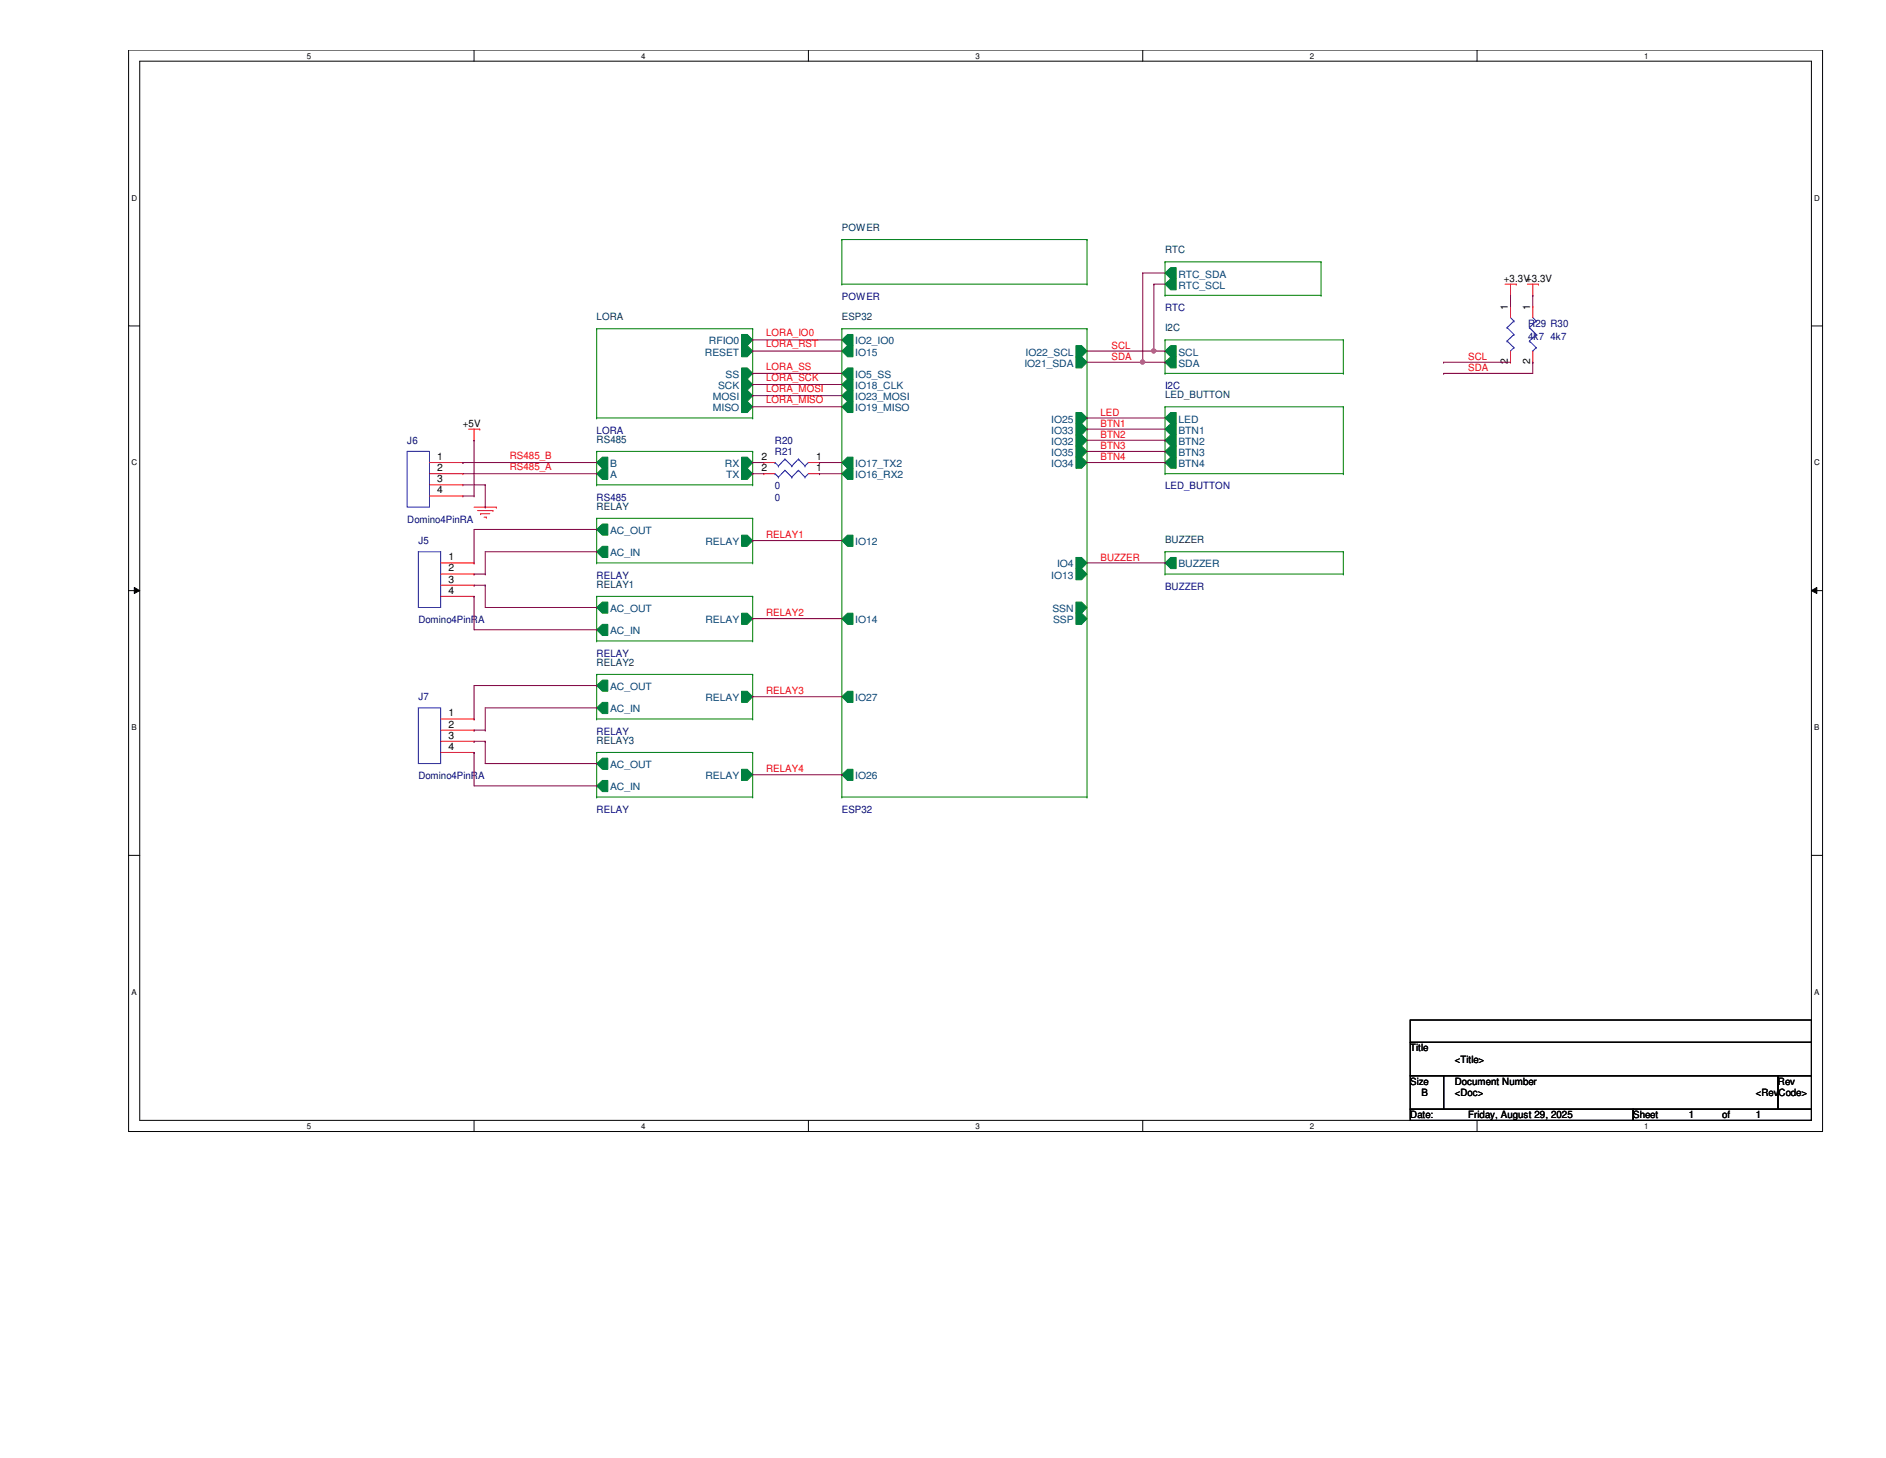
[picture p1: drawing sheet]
<svg xmlns="http://www.w3.org/2000/svg" width="279mm" height="216mm" viewBox="0 0 279 216" stroke-linecap="round" stroke-linejoin="round" font-family="sans-serif">
<path d="M19.1 7.4h250.9v160.2h-250.9zM20.7 9.1h247.7v156.8h-247.7z" fill="none" stroke="#000" stroke-width=".15"/>
<g fill="#fff">
<path d="M45.5 7.6h.6v1.3h-.6z"/>
<path d="M45.5 166.1h.6v1.3h-.6z"/>
</g>
<path d="M70.2 7.4v1.7M70.2 165.9v1.7" fill="none" stroke="#000" stroke-width=".15"/>
<g fill="#fff">
<path d="M95 7.6h.6v1.3h-.6z"/>
<path d="M95 166.1h.6v1.3h-.6z"/>
</g>
<path d="M119.8 7.4v1.7M119.8 165.9v1.7" fill="none" stroke="#000" stroke-width=".15"/>
<g fill="#fff">
<path d="M144.5 7.6h.6v1.3h-.6z"/>
<path d="M144.5 166.1h.6v1.3h-.6z"/>
</g>
<path d="M169.3 7.4v1.7M169.3 165.9v1.7" fill="none" stroke="#000" stroke-width=".15"/>
<g fill="#fff">
<path d="M194.1 7.6h.5v1.3h-.5z"/>
<path d="M194.1 166.1h.5v1.3h-.5z"/>
</g>
<path d="M218.8 7.4v1.7M218.8 165.9v1.7" fill="none" stroke="#000" stroke-width=".15"/>
<g fill="#fff">
<path d="M243.6 7.6h.6v1.3h-.6z"/>
<path d="M243.6 166.1h.6v1.3h-.6z"/>
<path d="M19.5 28.7h.8v1.3h-.8z"/>
<path d="M268.8 28.7h.8v1.3h-.8z"/>
<path d="M19.5 67.9h.8v1.3h-.8z"/>
<path d="M268.8 67.9h.8v1.3h-.8z"/>
</g>
<path d="M19.1 48.3h1.6M268.4 48.3h1.6" fill="none" stroke="#000" stroke-width=".15"/>
<g fill="#fff">
<path d="M19.5 107.1h.7v1.3h-.7z"/>
<path d="M268.8 107.1h.7v1.3h-.7z"/>
</g>
<path d="M19.1 87.5h1.6M19.9 87l.8 .5-.8 .4zM268.4 87.5l.8-.5v.9zM268.4 87.5h1.6" fill="none" stroke="#000" stroke-width=".15"/>
<path d="M19.9 87l.8 .5-.8 .4zM268.4 87.5l.8-.5v.9z" fill="#000"/>
<g fill="#fff">
<path d="M19.5 146.3h.7v1.3h-.7z"/>
<path d="M268.8 146.3h.7v1.3h-.7z"/>
</g>
<path d="M19.1 126.7h1.6M268.4 126.7h1.6M208.9 151h59.5v3.3h-59.5zM208.9 154.3h59.5v5h-59.5zM208.9 159.3h5v5h-5zM213.9 159.3h49.5v5h-49.5zM263.4 159.3h5v5h-5zM208.9 164.3h33v1.6h-33zM241.9 164.3h26.5v1.6h-26.5z" fill="none" stroke="#000" stroke-width=".15"/>
<g fill="none" stroke="#f00" stroke-width=".15">
<path d="M223 42.1h1.6M223.8 43.7h.1M223.8 42.1v1.6M224.6 42.1h.1M226.3 42.1h1.6M227.1 43.7h.1M227.1 42.1v1.6M227.9 42.1h.1M69.4 63.5h1.7M70.2 65.2h.1M70.2 63.5v1.7M70.2 75.1h3.3"/>
<path d="M70.7 75.6h2.3M71.1 63.5h.1M71.2 76.1h.1M71.2 76.1h1.4M71.7 76.6h.4M72.1 76.6h.1M73 75.6h.1M73.5 75.1h.1"/>
</g>
<path d="M88.4 101.5l.8-.8h.8v1.7h-.8z" fill-rule="evenodd" fill="#008040"/>
<path d="M88.4 101.5l.8-.8h.8v1.7h-.8z" fill="none" stroke="#008040" stroke-width=".15"/>
<path d="M109.9 102.4h.8l.8 .8-.8 .8h-.8z" fill-rule="evenodd" fill="#008040"/>
<path d="M109.9 102.4h.8l.8 .8-.8 .8h-.8z" fill="none" stroke="#008040" stroke-width=".15"/>
<path d="M88.4 104.8l.8-.8h.8v1.7h-.8z" fill-rule="evenodd" fill="#008040"/>
<path d="M88.4 104.8l.8-.8h.8v1.7h-.8z" fill="none" stroke="#008040" stroke-width=".15"/>
<path d="M88.4 99.9h.1M88.4 99.9h23.1M88.4 99.9v6.6M111.5 99.9h.1M111.5 99.9v6.6M88.4 106.5h.1M88.4 106.5h23.1M111.5 106.5h.1" fill="none" stroke="#008000" stroke-width=".15"/>
<path d="M172.6 40.4l.8-.8h.8v1.7h-.8z" fill-rule="evenodd" fill="#008040"/>
<path d="M172.6 40.4l.8-.8h.8v1.7h-.8z" fill="none" stroke="#008040" stroke-width=".15"/>
<path d="M172.6 42.1l.8-.8h.8v1.6h-.8z" fill-rule="evenodd" fill="#008040"/>
<path d="M172.6 42.1l.8-.8h.8v1.6h-.8z" fill="none" stroke="#008040" stroke-width=".15"/>
<path d="M172.6 38.8h.1M172.6 38.8h23.1M172.6 38.8v4.9M195.7 38.8h.1M195.7 38.8v4.9M172.6 43.7h.1M172.6 43.7h23.1M195.7 43.7h.1" fill="none" stroke="#008000" stroke-width=".15"/>
<path d="M88.4 78.4l.8-.8h.8v1.6h-.8z" fill-rule="evenodd" fill="#008040"/>
<path d="M88.4 78.4l.8-.8h.8v1.6h-.8z" fill="none" stroke="#008040" stroke-width=".15"/>
<path d="M109.9 79.2h.8l.8 .9-.8 .8h-.8z" fill-rule="evenodd" fill="#008040"/>
<path d="M109.9 79.2h.8l.8 .9-.8 .8h-.8z" fill="none" stroke="#008040" stroke-width=".15"/>
<path d="M88.4 81.7l.8-.8h.8v1.6h-.8z" fill-rule="evenodd" fill="#008040"/>
<path d="M88.4 81.7l.8-.8h.8v1.6h-.8z" fill="none" stroke="#008040" stroke-width=".15"/>
<path d="M88.4 76.7h.1M88.4 76.7h23.1M88.4 76.7v6.7M111.5 76.7h.1M111.5 76.7v6.7M88.4 83.4h.1M88.4 83.4h23.1M111.5 83.4h.1" fill="none" stroke="#008000" stroke-width=".15"/>
<path d="M88.4 68.5l.8-.8h.8v1.6h-.8z" fill-rule="evenodd" fill="#008040"/>
<path d="M88.4 68.5l.8-.8h.8v1.6h-.8z" fill="none" stroke="#008040" stroke-width=".15"/>
<path d="M88.4 70.1l.8-.8h.8v1.7h-.8z" fill-rule="evenodd" fill="#008040"/>
<path d="M88.4 70.1l.8-.8h.8v1.7h-.8z" fill="none" stroke="#008040" stroke-width=".15"/>
<path d="M109.9 67.7h.8l.8 .8-.8 .8h-.8z" fill-rule="evenodd" fill="#008040"/>
<path d="M109.9 67.7h.8l.8 .8-.8 .8h-.8z" fill="none" stroke="#008040" stroke-width=".15"/>
<path d="M109.9 69.3h.8l.8 .8-.8 .9h-.8z" fill-rule="evenodd" fill="#008040"/>
<path d="M109.9 69.3h.8l.8 .8-.8 .9h-.8z" fill="none" stroke="#008040" stroke-width=".15"/>
<g fill="none" stroke="#008000" stroke-width=".15">
<path d="M124.7 35.5h.1M124.7 35.5h36.3M124.7 35.5v6.6M161 35.5h.1M161 35.5v6.6M124.7 42.1h.1M124.7 42.1h36.3M161 42.1h.1M88.4 71.8h.1M88.4 66.8h.1M88.4 66.8h23.1M88.4 71.8h23.1"/>
<path d="M88.4 66.8v5M111.5 66.8h.1M111.5 71.8h.1M111.5 66.8v5"/>
</g>
<path d="M172.6 52l.8-.8h.8v1.6h-.8z" fill-rule="evenodd" fill="#008040"/>
<path d="M172.6 52l.8-.8h.8v1.6h-.8z" fill="none" stroke="#008040" stroke-width=".15"/>
<path d="M172.6 53.6l.8-.8h.8v1.7h-.8z" fill-rule="evenodd" fill="#008040"/>
<path d="M172.6 53.6l.8-.8h.8v1.7h-.8z" fill="none" stroke="#008040" stroke-width=".15"/>
<path d="M172.6 55.3h.1M172.6 50.3h.1M172.6 50.3h26.4M172.6 55.3h26.4M172.6 50.3v5M199 50.3h.1M199 55.3h.1M199 50.3v5" fill="none" stroke="#008000" stroke-width=".15"/>
<path d="M62 81.7h3.3v8.3h-3.3z" fill="none" stroke="#00f" stroke-width=".15"/>
<path d="M65.3 83.4h4.9M65.3 85h4.9M65.3 86.7h4.9M65.3 88.3h4.9M70.2 83.4h.1M70.2 85h.1M70.2 86.7h.1M70.2 88.3h.1" fill="none" stroke="#f00" stroke-width=".15"/>
<path d="M124.7 80.1l.9-.9h.8v1.7h-.8z" fill-rule="evenodd" fill="#008040"/>
<path d="M124.7 80.1l.9-.9h.8v1.7h-.8z" fill="none" stroke="#008040" stroke-width=".15"/>
<path d="M159.4 67.7h.8l.8 .8-.8 .8h-.8z" fill-rule="evenodd" fill="#008040"/>
<path d="M159.4 67.7h.8l.8 .8-.8 .8h-.8z" fill="none" stroke="#008040" stroke-width=".15"/>
<path d="M159.4 84.2h.8l.8 .8-.8 .9h-.8z" fill-rule="evenodd" fill="#008040"/>
<path d="M159.4 84.2h.8l.8 .8-.8 .9h-.8z" fill="none" stroke="#008040" stroke-width=".15"/>
<path d="M159.4 66h.8l.8 .8-.8 .9h-.8z" fill-rule="evenodd" fill="#008040"/>
<path d="M159.4 66h.8l.8 .8-.8 .9h-.8z" fill="none" stroke="#008040" stroke-width=".15"/>
<path d="M124.7 52l.9-.8h.8v1.6h-.8z" fill-rule="evenodd" fill="#008040"/>
<path d="M124.7 52l.9-.8h.8v1.6h-.8z" fill="none" stroke="#008040" stroke-width=".15"/>
<path d="M159.4 89.2h.8l.8 .8-.8 .8h-.8z" fill-rule="evenodd" fill="#008040"/>
<path d="M159.4 89.2h.8l.8 .8-.8 .8h-.8z" fill="none" stroke="#008040" stroke-width=".15"/>
<path d="M124.7 70.1l.9-.8h.8v1.7h-.8z" fill-rule="evenodd" fill="#008040"/>
<path d="M124.7 70.1l.9-.8h.8v1.7h-.8z" fill="none" stroke="#008040" stroke-width=".15"/>
<path d="M124.7 68.5l.9-.8h.8v1.6h-.8z" fill-rule="evenodd" fill="#008040"/>
<path d="M124.7 68.5l.9-.8h.8v1.6h-.8z" fill="none" stroke="#008040" stroke-width=".15"/>
<path d="M124.7 56.9l.9-.8h.8v1.7h-.8z" fill-rule="evenodd" fill="#008040"/>
<path d="M124.7 56.9l.9-.8h.8v1.7h-.8z" fill="none" stroke="#008040" stroke-width=".15"/>
<path d="M124.7 50.3l.9-.8h.8v1.7h-.8z" fill-rule="evenodd" fill="#008040"/>
<path d="M124.7 50.3l.9-.8h.8v1.7h-.8z" fill="none" stroke="#008040" stroke-width=".15"/>
<path d="M124.7 60.2l.9-.8h.8v1.7h-.8z" fill-rule="evenodd" fill="#008040"/>
<path d="M124.7 60.2l.9-.8h.8v1.7h-.8z" fill="none" stroke="#008040" stroke-width=".15"/>
<path d="M159.4 82.5h.8l.8 .9-.8 .8h-.8z" fill-rule="evenodd" fill="#008040"/>
<path d="M159.4 82.5h.8l.8 .9-.8 .8h-.8z" fill="none" stroke="#008040" stroke-width=".15"/>
<path d="M159.4 52.8h.8l.8 .8-.8 .9h-.8z" fill-rule="evenodd" fill="#008040"/>
<path d="M159.4 52.8h.8l.8 .8-.8 .9h-.8z" fill="none" stroke="#008040" stroke-width=".15"/>
<path d="M124.7 55.3l.9-.8h.8v1.6h-.8z" fill-rule="evenodd" fill="#008040"/>
<path d="M124.7 55.3l.9-.8h.8v1.6h-.8z" fill="none" stroke="#008040" stroke-width=".15"/>
<path d="M159.4 51.2h.8l.8 .8-.8 .8h-.8z" fill-rule="evenodd" fill="#008040"/>
<path d="M159.4 51.2h.8l.8 .8-.8 .8h-.8z" fill="none" stroke="#008040" stroke-width=".15"/>
<path d="M124.7 58.6l.9-.8h.8v1.6h-.8z" fill-rule="evenodd" fill="#008040"/>
<path d="M124.7 58.6l.9-.8h.8v1.6h-.8z" fill="none" stroke="#008040" stroke-width=".15"/>
<path d="M159.4 61.1h.8l.8 .8-.8 .8h-.8z" fill-rule="evenodd" fill="#008040"/>
<path d="M159.4 61.1h.8l.8 .8-.8 .8h-.8z" fill="none" stroke="#008040" stroke-width=".15"/>
<path d="M124.7 114.7l.9-.8h.8v1.7h-.8z" fill-rule="evenodd" fill="#008040"/>
<path d="M124.7 114.7l.9-.8h.8v1.7h-.8z" fill="none" stroke="#008040" stroke-width=".15"/>
<path d="M124.7 103.2l.9-.8h.8v1.6h-.8z" fill-rule="evenodd" fill="#008040"/>
<path d="M124.7 103.2l.9-.8h.8v1.6h-.8z" fill="none" stroke="#008040" stroke-width=".15"/>
<path d="M159.4 64.4h.8l.8 .8-.8 .8h-.8z" fill-rule="evenodd" fill="#008040"/>
<path d="M159.4 64.4h.8l.8 .8-.8 .8h-.8z" fill="none" stroke="#008040" stroke-width=".15"/>
<path d="M159.4 62.7h.8l.8 .8-.8 .9h-.8z" fill-rule="evenodd" fill="#008040"/>
<path d="M159.4 62.7h.8l.8 .8-.8 .9h-.8z" fill="none" stroke="#008040" stroke-width=".15"/>
<path d="M159.4 90.8h.8l.8 .8-.8 .9h-.8z" fill-rule="evenodd" fill="#008040"/>
<path d="M159.4 90.8h.8l.8 .8-.8 .9h-.8z" fill="none" stroke="#008040" stroke-width=".15"/>
<path d="M124.7 91.6l.9-.8h.8v1.7h-.8z" fill-rule="evenodd" fill="#008040"/>
<path d="M124.7 91.6l.9-.8h.8v1.7h-.8z" fill="none" stroke="#008040" stroke-width=".15"/>
<path d="M124.7 48.7h.1M124.7 48.7h36.3M124.7 48.7v69.3M161 48.7h.1M161 48.7v69.3M124.7 118h.1M124.7 118h36.3M161 118h.1" fill="none" stroke="#008000" stroke-width=".15"/>
<path d="M172.6 83.4l.8-.9h.8v1.7h-.8z" fill-rule="evenodd" fill="#008040"/>
<path d="M172.6 83.4l.8-.9h.8v1.7h-.8z" fill="none" stroke="#008040" stroke-width=".15"/>
<path d="M172.6 85h.1M172.6 81.7h.1M172.6 81.7h26.4M172.6 85h26.4M172.6 81.7v3.3M199 81.7h.1M199 85h.1M199 81.7v3.3" fill="none" stroke="#008000" stroke-width=".15"/>
<path d="M223.3 48.5h.1M223.3 50.5h.1M223.3 48.5l1 1M223.3 50.5l1 1M223.8 52h.1M223.8 47l.5 .5M224.3 47.5h.1M224.3 49.5h.1M224.3 51.5h.1M224.3 47.5l-1 1M224.3 49.5l-1 1M224.3 51.5l-.5 .5" fill="none" stroke="#00f" stroke-width=".15"/>
<path d="M223.8 45.4h.1M223.8 53.6h.1M223.8 45.4v1.6M223.8 52v1.6" fill="none" stroke="#f00" stroke-width=".15"/>
<path d="M172.6 61.9l.8-.8h.8v1.6h-.8z" fill-rule="evenodd" fill="#008040"/>
<path d="M172.6 61.9l.8-.8h.8v1.6h-.8z" fill="none" stroke="#008040" stroke-width=".15"/>
<path d="M172.6 68.5l.8-.8h.8v1.6h-.8z" fill-rule="evenodd" fill="#008040"/>
<path d="M172.6 68.5l.8-.8h.8v1.6h-.8z" fill="none" stroke="#008040" stroke-width=".15"/>
<path d="M172.6 63.5l.8-.8h.8v1.7h-.8z" fill-rule="evenodd" fill="#008040"/>
<path d="M172.6 63.5l.8-.8h.8v1.7h-.8z" fill="none" stroke="#008040" stroke-width=".15"/>
<path d="M172.6 66.8l.8-.8h.8v1.7h-.8z" fill-rule="evenodd" fill="#008040"/>
<path d="M172.6 66.8l.8-.8h.8v1.7h-.8z" fill="none" stroke="#008040" stroke-width=".15"/>
<path d="M172.6 65.2l.8-.8h.8v1.6h-.8z" fill-rule="evenodd" fill="#008040"/>
<path d="M172.6 65.2l.8-.8h.8v1.6h-.8z" fill="none" stroke="#008040" stroke-width=".15"/>
<path d="M172.6 70.1h.1M172.6 60.2h.1M172.6 60.2h26.4M172.6 70.1h26.4M172.6 60.2v9.9M199 60.2h.1M199 70.1h.1M199 60.2v9.9" fill="none" stroke="#008000" stroke-width=".15"/>
<path d="M109.9 57.8h.8l.8 .8-.8 .8h-.8z" fill-rule="evenodd" fill="#008040"/>
<path d="M109.9 57.8h.8l.8 .8-.8 .8h-.8z" fill="none" stroke="#008040" stroke-width=".15"/>
<path d="M109.9 54.5h.8l.8 .8-.8 .8h-.8z" fill-rule="evenodd" fill="#008040"/>
<path d="M109.9 54.5h.8l.8 .8-.8 .8h-.8z" fill="none" stroke="#008040" stroke-width=".15"/>
<path d="M109.9 49.5h.8l.8 .8-.8 .9h-.8z" fill-rule="evenodd" fill="#008040"/>
<path d="M109.9 49.5h.8l.8 .8-.8 .9h-.8z" fill="none" stroke="#008040" stroke-width=".15"/>
<path d="M109.9 51.2h.8l.8 .8-.8 .8h-.8z" fill-rule="evenodd" fill="#008040"/>
<path d="M109.9 51.2h.8l.8 .8-.8 .8h-.8z" fill="none" stroke="#008040" stroke-width=".15"/>
<path d="M109.9 59.4h.8l.8 .8-.8 .9h-.8z" fill-rule="evenodd" fill="#008040"/>
<path d="M109.9 59.4h.8l.8 .8-.8 .9h-.8z" fill="none" stroke="#008040" stroke-width=".15"/>
<path d="M109.9 56.1h.8l.8 .8-.8 .9h-.8z" fill-rule="evenodd" fill="#008040"/>
<path d="M109.9 56.1h.8l.8 .8-.8 .9h-.8z" fill="none" stroke="#008040" stroke-width=".15"/>
<path d="M88.4 48.7h.1M88.4 48.7h23.1M88.4 48.7v13.2M111.5 48.7h.1M111.5 48.7v13.2M88.4 61.9h.1M88.4 61.9h23.1M111.5 61.9h.1" fill="none" stroke="#008000" stroke-width=".15"/>
<path d="M88.4 90l.8-.8h.8v1.6h-.8z" fill-rule="evenodd" fill="#008040"/>
<path d="M88.4 90l.8-.8h.8v1.6h-.8z" fill="none" stroke="#008040" stroke-width=".15"/>
<path d="M109.9 90.8h.8l.8 .8-.8 .9h-.8z" fill-rule="evenodd" fill="#008040"/>
<path d="M109.9 90.8h.8l.8 .8-.8 .9h-.8z" fill="none" stroke="#008040" stroke-width=".15"/>
<path d="M88.4 93.3l.8-.8h.8v1.6h-.8z" fill-rule="evenodd" fill="#008040"/>
<path d="M88.4 93.3l.8-.8h.8v1.6h-.8z" fill="none" stroke="#008040" stroke-width=".15"/>
<path d="M88.4 94.9h.1M88.4 88.3h.1M88.4 88.3h23.1M88.4 94.9h23.1M88.4 88.3v6.6M111.5 88.3h.1M111.5 94.9h.1M111.5 88.3v6.6" fill="none" stroke="#008000" stroke-width=".15"/>
<path d="M88.4 113.1l.8-.8h.8v1.6h-.8z" fill-rule="evenodd" fill="#008040"/>
<path d="M88.4 113.1l.8-.8h.8v1.6h-.8z" fill="none" stroke="#008040" stroke-width=".15"/>
<path d="M109.9 113.9h.8l.8 .8-.8 .9h-.8z" fill-rule="evenodd" fill="#008040"/>
<path d="M109.9 113.9h.8l.8 .8-.8 .9h-.8z" fill="none" stroke="#008040" stroke-width=".15"/>
<path d="M88.4 116.4l.8-.8h.8v1.6h-.8z" fill-rule="evenodd" fill="#008040"/>
<path d="M88.4 116.4l.8-.8h.8v1.6h-.8z" fill="none" stroke="#008040" stroke-width=".15"/>
<path d="M88.4 118h.1M88.4 111.4h.1M88.4 111.4h23.1M88.4 118h23.1M88.4 111.4v6.6M111.5 111.4h.1M111.5 118h.1M111.5 111.4v6.6" fill="none" stroke="#008000" stroke-width=".15"/>
<g fill="none" stroke="#00f" stroke-width=".15">
<path d="M226.6 48.5h.1M226.6 50.5h.1M226.6 48.5l1 1M226.6 50.5l1 1M227.1 52h.1M227.1 47l.5 .5M227.6 47.5h.1M227.6 49.5h.1M227.6 51.5h.1M227.6 47.5l-1 1M227.6 49.5l-1 1M227.6 51.5l-.5 .5"/>
<path d="M60.3 66.8h3.3v8.3h-3.3zM114.8 68.5h.1M114.8 70.1h.1M114.8 68.5l.5 .5M114.8 70.1l.5 .6M115.3 69h.1M115.3 70.7h.1M116.3 68h.1M116.3 69.6h.1M116.3 68l1 1M116.3 68l-1 1M116.3 69.6l1 1.1"/>
<path d="M116.3 69.6l-1 1.1M117.3 69h.1M117.3 70.7h.1M118.3 68h.1M118.3 69.6h.1M118.3 68l1 1M118.3 68l-1 1M118.3 69.6l1 1.1M118.3 69.6l-1 1.1M119.3 69h.1M119.3 70.7h.1M119.8 68.5l-.5 .5"/>
<path d="M119.8 70.1l-.5 .6M62 104.8h3.3v8.3h-3.3z"/>
</g>
<g fill="none" stroke="#f00" stroke-width=".15">
<path d="M227.1 45.4h.1M227.1 53.6h.1M227.1 45.4v1.6M227.1 52v1.6M63.6 68.5h5M63.6 70.1h5M63.6 71.8h5M63.6 73.4h5M68.6 68.5h.1M68.6 70.1h.1M68.6 71.8h.1M68.6 73.4h.1"/>
<path d="M113.2 68.5h.1M113.2 70.1h.1M113.2 68.5h1.6M113.2 70.1h1.6M119.8 68.5h1.6M119.8 70.1h1.6M121.4 68.5h.1M121.4 70.1h.1M65.3 106.5h4.9M65.3 108.1h4.9M65.3 109.8h4.9M65.3 111.4h4.9"/>
<path d="M70.2 106.5h.1M70.2 108.1h.1M70.2 109.8h.1M70.2 111.4h.1"/>
</g>
<g fill="none" stroke="#800040" stroke-width=".15">
<path d="M111.5 50.3h.1M111.5 52h.1M111.5 55.3h.1M111.5 56.9h.1M111.5 58.6h.1M111.5 50.3h13.2M111.5 52h13.2M111.5 55.3h13.2M111.5 56.9h13.2M111.5 58.6h13.2M161 52h9.9M161 53.6h8.3"/>
<path d="M169.3 53.6h.1M170.9 52h.1M170.9 42.1h.1M170.9 42.1h1.7M170.9 42.1v9.9M213.9 53.6h.1M213.9 55.3h.1M213.9 53.6h9.9M223.8 43.7h.1M223.8 43.7v1.7M227.1 43.7h.1M227.1 53.6h.1"/>
<path d="M227.1 53.6v1.7h-13.2M227.1 43.7v1.7M68.6 68.5h.1M68.6 70.1h19.8M68.6 68.5h19.8M68.6 71.8h3.3M68.6 73.4h1.6M70.2 73.4h.1M70.2 65.2h.1M70.2 65.2v8.2M71.9 71.8h.1M71.9 75.1h.1"/>
<path d="M71.9 71.8v3.3M88.4 78.4h.1M88.4 70.1h.1M88.4 78.4h-18.2v5M111.5 70.1h.1M111.5 68.5h.1M111.5 60.2h.1M111.5 70.1h1.7M111.5 68.5h1.7M111.5 60.2h13.2M121.4 70.1h.1M121.4 68.5h.1"/>
<path d="M121.4 70.1h3.3M121.4 68.5h3.3M161 61.9h.1M161 63.5h.1M161 68.5h11.6M161 61.9h11.6M161 63.5h11.6M161 65.2h11.6M161 66.8h11.6M172.6 65.2h.1M172.6 66.8h.1M172.6 68.5h.1"/>
<path d="M70.2 83.4h.1M70.2 85h.1M70.2 88.3h.1M70.2 86.7h.1M70.2 88.3v5h18.2M70.2 85h1.7M70.2 86.7h1.7M71.9 85h.1M71.9 86.7h.1M71.9 86.7v3.3h16.5M88.4 81.7h.1M88.4 93.3h.1"/>
<path d="M88.4 90h.1M88.4 81.7h-16.5v3.3M111.5 80.1h.1M111.5 91.6h.1M111.5 80.1h13.2M111.5 91.6h13.2M161 83.4h11.6M172.6 83.4h.1M70.2 106.5h.1M70.2 108.1h.1M70.2 111.4h.1M70.2 109.8h.1"/>
<path d="M70.2 111.4v5h18.2M70.2 108.1h1.7M70.2 109.8h1.7M71.9 108.1h.1M71.9 109.8h.1M71.9 109.8v3.3h16.5M88.4 101.5h.1M88.4 104.8h.1M88.4 116.4h.1M88.4 113.1h.1M88.4 101.5h-18.2v5M88.4 104.8h-16.5v3.3"/>
<path d="M111.5 103.2h.1M111.5 103.2h13.2M111.5 114.7h13.2M124.7 114.7h.1"/>
</g>
<circle cx="170.9" cy="52" r=".32" fill="#f0f"/>
<circle cx="170.9" cy="52" r=".32" fill="none" stroke="#f0f" stroke-width=".15"/>
<path d="M169.3 40.4h.1M169.3 53.6h.1M169.3 40.4h3.3M169.3 40.4v13.2M170.9 52h1.7M172.6 52h.1" fill="none" stroke="#800040" stroke-width=".15"/>
<circle cx="169.3" cy="53.6" r=".32" fill="#f0f"/>
<circle cx="169.3" cy="53.6" r=".32" fill="none" stroke="#f0f" stroke-width=".15"/>
<path d="M169.3 53.6h3.3M172.6 53.6h.1" fill="none" stroke="#800040" stroke-width=".15"/>
<circle cx="170.9" cy="52" r=".32" fill="#f0f"/>
<circle cx="170.9" cy="52" r=".32" fill="none" stroke="#f0f" stroke-width=".15"/>
<circle cx="169.3" cy="53.6" r=".32" fill="#f0f"/>
<circle cx="169.3" cy="53.6" r=".32" fill="none" stroke="#f0f" stroke-width=".15"/>
<g font-size="1.5" fill="#004040">
<text x="124.7" y="34.2">POWER</text>
<text x="172.6" y="37.5">RTC</text>
<text x="88.4" y="47.4">LORA</text>
<text x="124.7" y="47.4">ESP32</text>
<text x="172.6" y="49.1">I2C</text>
<text x="172.6" y="59">LED_BUTTON</text>
<text x="88.4" y="65.6">RS485</text>
<text x="88.4" y="75.5">RELAY</text>
<text x="172.6" y="80.4">BUZZER</text>
<text x="88.4" y="87">RELAY1</text>
<text x="88.4" y="98.6">RELAY2</text>
<text x="88.4" y="110.2">RELAY3</text>
</g>
<g font-size="1.5" fill="#004080">
<text x="174.6" y="41.1">RTC_SDA</text>
<text x="174.6" y="42.8">RTC_SCL</text>
<text x="104.4" y="52.7">RESET</text>
<text x="105" y="51">RFIO0</text>
<text x="126.7" y="52.7">IO15</text>
<text x="126.7" y="51">IO2_IO0</text>
<text x="151.9" y="52.7">IO22_SCL</text>
<text x="174.6" y="52.7">SCL</text>
<text x="105.6" y="59.3">MOSI</text>
<text x="106.4" y="57.6">SCK</text>
<text x="107.5" y="56">SS</text>
<text x="126.7" y="57.6">IO18_CLK</text>
<text x="126.7" y="56">IO5_SS</text>
<text x="126.7" y="59.3">IO23_MOSI</text>
<text x="151.8" y="54.3">IO21_SDA</text>
<text x="174.6" y="54.3">SDA</text>
<text x="105.6" y="60.9">MISO</text>
<text x="126.7" y="60.9">IO19_MISO</text>
<text x="155.7" y="62.6">IO25</text>
<text x="155.7" y="65.9">IO32</text>
<text x="155.7" y="64.2">IO33</text>
<text x="174.6" y="62.6">LED</text>
<text x="174.6" y="64.2">BTN1</text>
<text x="174.6" y="65.9">BTN2</text>
<text x="90.4" y="69.2">B</text>
<text x="90.4" y="70.8">A</text>
<text x="107.4" y="69.2">RX</text>
<text x="107.6" y="70.8">TX</text>
<text x="126.7" y="70.8">IO16_RX2</text>
<text x="126.7" y="69.2">IO17_TX2</text>
<text x="155.7" y="69.2">IO34</text>
<text x="155.7" y="67.5">IO35</text>
<text x="174.6" y="69.2">BTN4</text>
<text x="174.6" y="67.5">BTN3</text>
<text x="90.4" y="79.1">AC_OUT</text>
<text x="90.4" y="82.4">AC_IN</text>
<text x="104.5" y="80.7">RELAY</text>
<text x="126.7" y="80.7">IO12</text>
<text x="155.7" y="85.7">IO13</text>
<text x="156.6" y="84">IO4</text>
<text x="174.6" y="84">BUZZER</text>
<text x="90.4" y="90.6">AC_OUT</text>
<text x="90.4" y="93.9">AC_IN</text>
<text x="104.5" y="92.3">RELAY</text>
<text x="126.7" y="92.3">IO14</text>
<text x="155.9" y="90.6">SSN</text>
<text x="156" y="92.3">SSP</text>
<text x="90.4" y="102.2">AC_OUT</text>
<text x="90.4" y="105.5">AC_IN</text>
<text x="104.5" y="103.8">RELAY</text>
<text x="126.7" y="103.8">IO27</text>
<text x="90.4" y="113.7">AC_OUT</text>
<text x="90.4" y="117.1">AC_IN</text>
<text x="104.5" y="115.4">RELAY</text>
<text x="126.7" y="115.4">IO26</text>
</g>
<g font-size="1.5">
<text x="222.8" y="41.8">+3.3V+3.3V</text>
<text x="223.4" y="45.9" transform="rotate(-90 223.4 45.9)">1</text>
<text x="226.7" y="45.9" transform="rotate(-90 226.7 45.9)">1</text>
<text x="223.4" y="54" transform="rotate(-90 223.4 54)">2</text>
<text x="226.7" y="54" transform="rotate(-90 226.7 54)">2</text>
<text x="68.6" y="63.2">+5V</text>
<text x="64.8" y="68.1">1</text>
<text x="64.8" y="69.8">2</text>
<text x="64.8" y="71.4">3</text>
<text x="112.8" y="68.1">2</text>
<text x="112.8" y="69.8">2</text>
<text x="120.9" y="68.1">1</text>
<text x="120.9" y="69.8">1</text>
<text x="64.8" y="73.1">4</text>
<text x="66.4" y="83">1</text>
<text x="66.4" y="84.6">2</text>
<text x="66.4" y="86.3">3</text>
<text x="66.4" y="87.9">4</text>
<text x="66.4" y="106.1">1</text>
<text x="66.4" y="107.7">2</text>
<text x="66.4" y="109.4">3</text>
<text x="66.4" y="111">4</text>
<text x="208.9" y="155.7">Title</text>
<text x="208.9" y="160.7">Size</text>
<text x="215.5" y="160.7">Document Number</text>
<text x="215.5" y="157.4">&lt;Title&gt;</text>
<text x="263.4" y="160.7">Rev</text>
<text x="208.9" y="165.6">Date:</text>
<text x="210.6" y="162.3">B</text>
<text x="215.5" y="162.3">&lt;Doc&gt;</text>
<text x="217.5" y="165.6">Friday, August 29, 2025</text>
<text x="241.9" y="165.6">Sheet</text>
<text x="250.2" y="165.6">1</text>
<text x="255.1" y="165.6">of</text>
<text x="260.1" y="165.6">1</text>
<text x="260.1" y="162.3">&lt;RevCode&gt;</text>
</g>
<g font-size="1.5" fill="#000080">
<text x="124.7" y="44.4">POWER</text>
<text x="172.6" y="46.1">RTC</text>
<text x="226.4" y="48.4">R29 R30</text>
<text x="226.4" y="50.4">4k7</text>
<text x="229.7" y="50.4">4k7</text>
<text x="172.6" y="57.6">I2C</text>
<text x="60.3" y="65.7">J6</text>
<text x="88.4" y="64.2">LORA</text>
<text x="114.8" y="65.7">R20</text>
<text x="114.8" y="67.4">R21</text>
<text x="60.3" y="77.4">Domino4PinRA</text>
<text x="88.4" y="74.1">RS485</text>
<text x="114.8" y="72.5">0</text>
<text x="114.8" y="74.1">0</text>
<text x="172.6" y="72.5">LED_BUTTON</text>
<text x="62" y="80.6">J5</text>
<text x="88.4" y="85.7">RELAY</text>
<text x="172.6" y="87.3">BUZZER</text>
<text x="62" y="92.3">Domino4PinRA</text>
<text x="88.4" y="97.2">RELAY</text>
<text x="62" y="103.7">J7</text>
<text x="88.4" y="108.8">RELAY</text>
<text x="62" y="115.4">Domino4PinRA</text>
<text x="88.4" y="120.4">RELAY</text>
<text x="124.7" y="120.4">ESP32</text>
</g>
<g font-size="1.5" fill="#f00">
<text x="113.5" y="49.8">LORA_IO0</text>
<text x="113.5" y="51.4">LORA_RST</text>
<text x="164.7" y="51.6">SCL</text>
<text x="164.7" y="53.3">SDA</text>
<text x="217.5" y="53.3">SCL</text>
<text x="113.5" y="54.7">LORA_SS</text>
<text x="113.5" y="56.4">LORA_SCK</text>
<text x="113.5" y="58">LORA_MOSI</text>
<text x="113.5" y="59.7">LORA_MISO</text>
<text x="217.5" y="54.9">SDA</text>
<text x="163" y="61.6">LED</text>
<text x="163" y="63.2">BTN1</text>
<text x="163" y="64.9">BTN2</text>
<text x="75.5" y="67.9">RS485_B</text>
<text x="75.5" y="69.6">RS485_A</text>
<text x="163" y="66.5">BTN3</text>
<text x="163" y="68.2">BTN4</text>
<text x="113.5" y="79.7">RELAY1</text>
<text x="163" y="83">BUZZER</text>
<text x="113.5" y="91.3">RELAY2</text>
<text x="113.5" y="102.8">RELAY3</text>
<text x="113.5" y="114.4">RELAY4</text>
</g>
<g font-size="1.2">
<text x="45.5" y="8.7">5</text>
<text x="95" y="8.7">4</text>
<text x="144.5" y="8.7">3</text>
<text x="194.1" y="8.7">2</text>
<text x="243.6" y="8.7">1</text>
<text x="19.5" y="29.7">D</text>
<text x="268.8" y="29.7">D</text>
<text x="19.5" y="68.9">C</text>
<text x="268.8" y="68.9">C</text>
<text x="19.5" y="108.1">B</text>
<text x="268.8" y="108.1">B</text>
<text x="19.5" y="147.3">A</text>
<text x="268.8" y="147.3">A</text>
<text x="45.5" y="167.2">5</text>
<text x="95" y="167.2">4</text>
<text x="144.5" y="167.2">3</text>
<text x="194.1" y="167.2">2</text>
<text x="243.6" y="167.2">1</text>
</g>
</svg>
